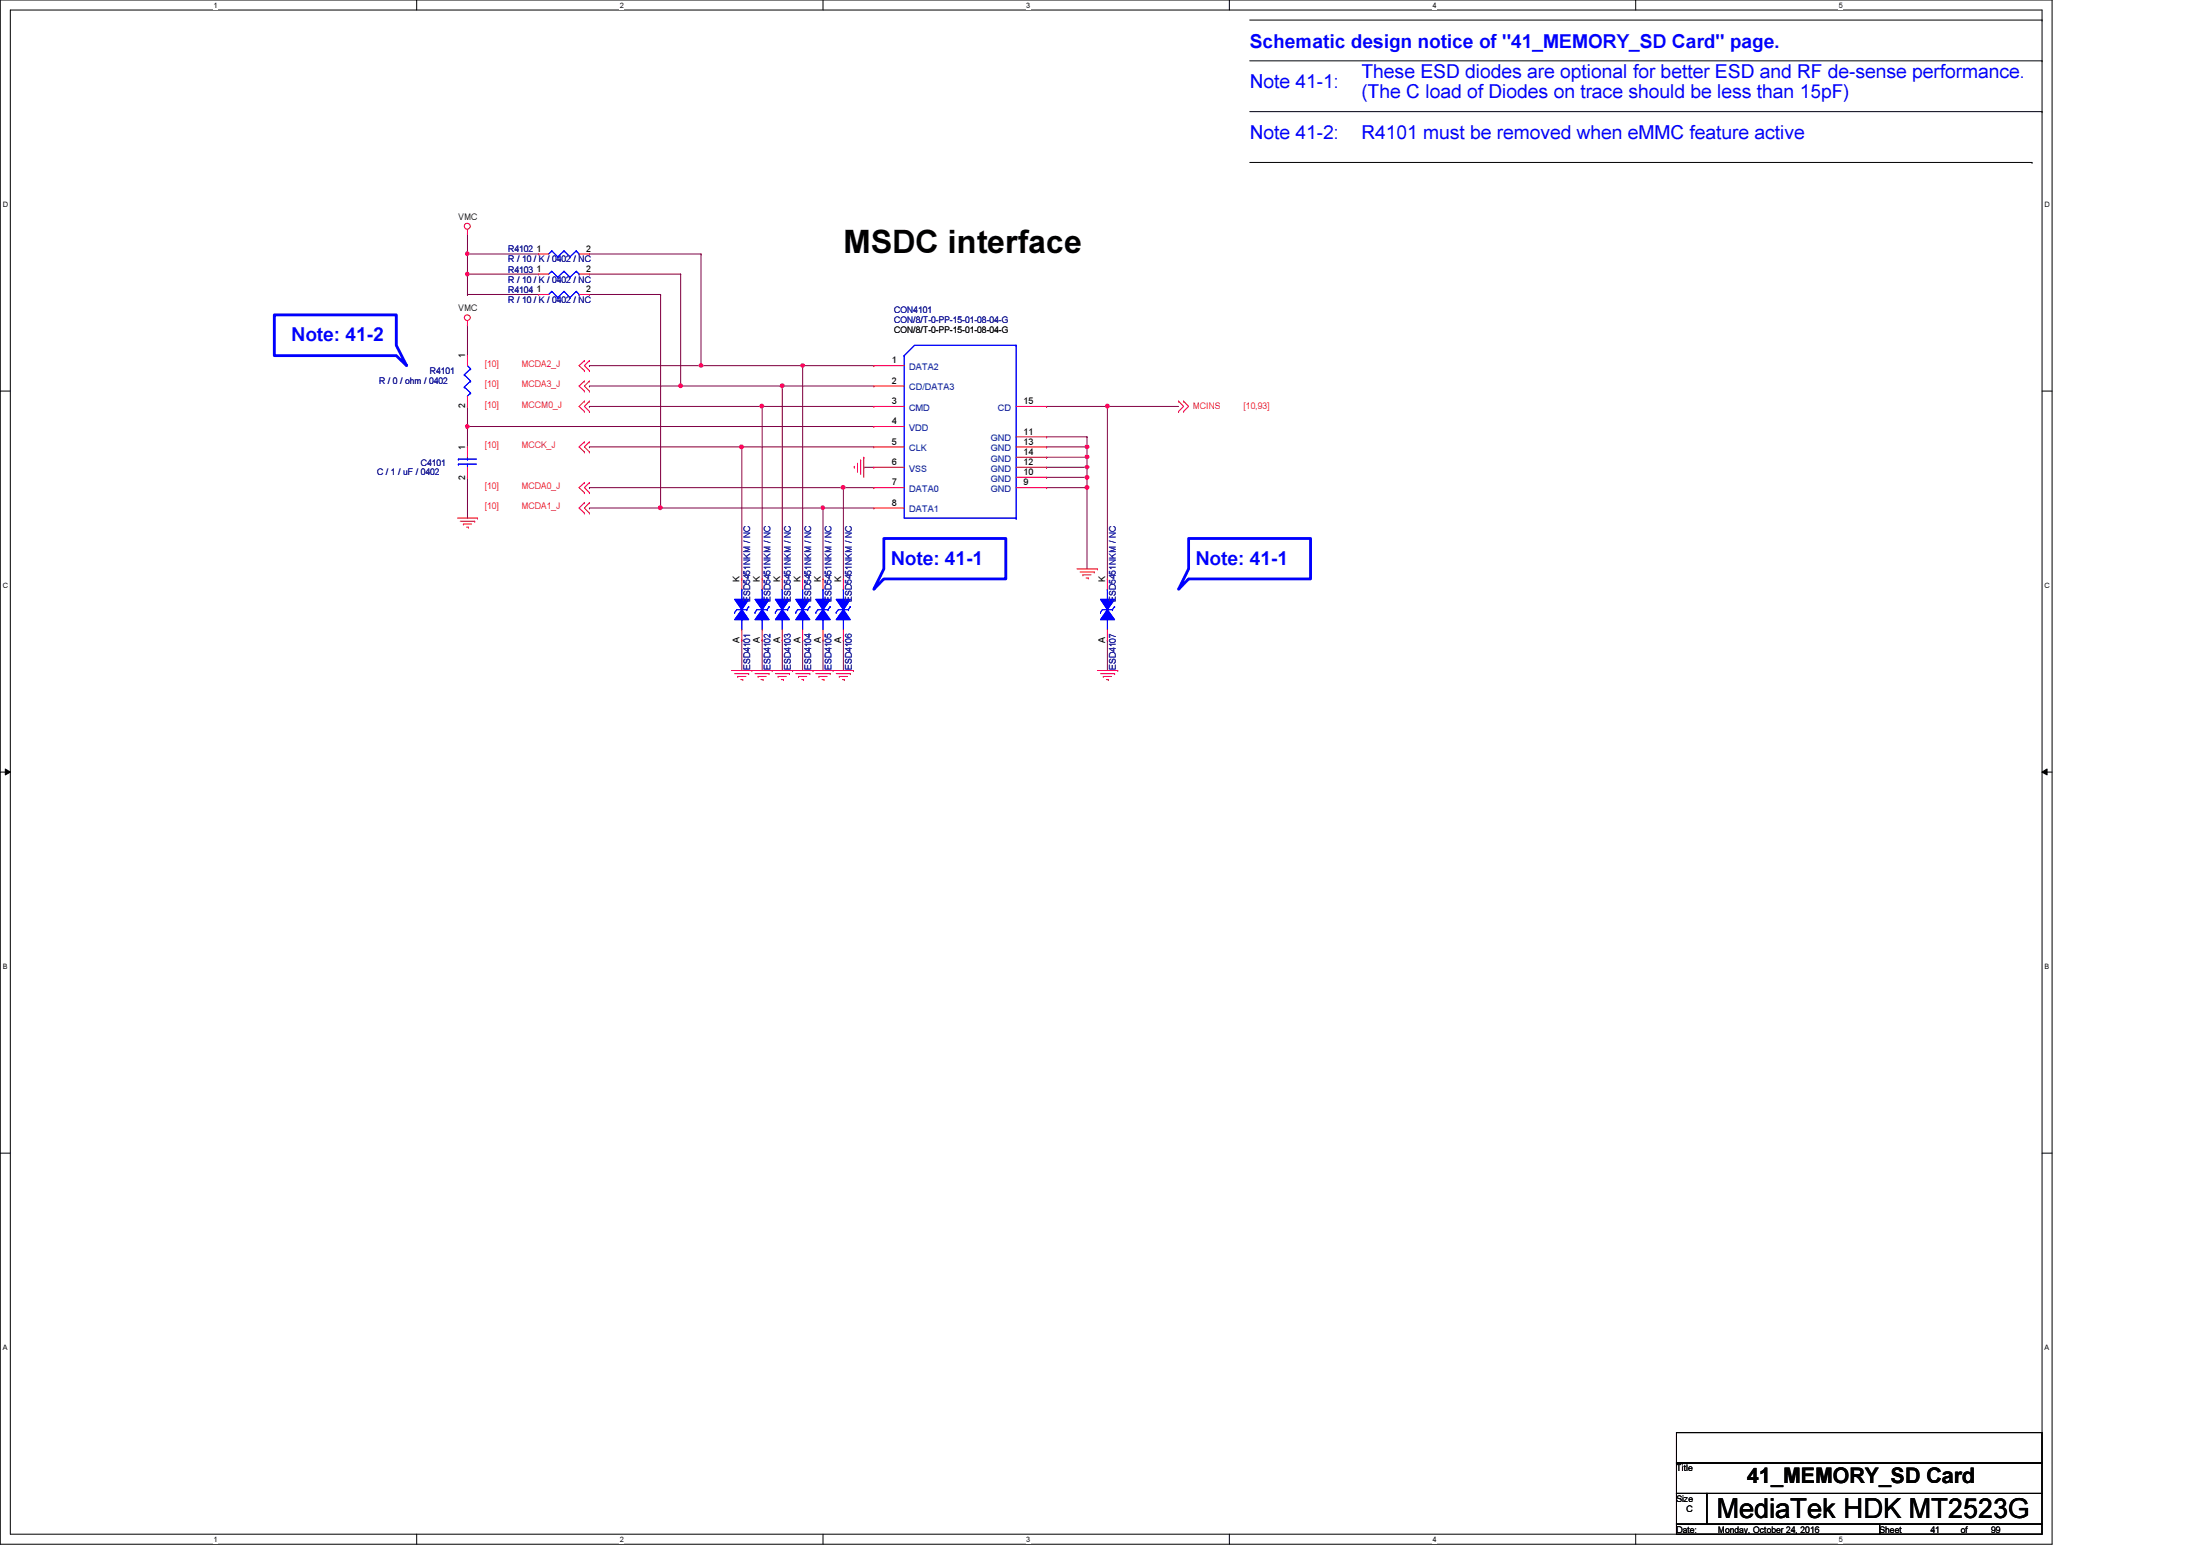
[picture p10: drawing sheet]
<svg xmlns="http://www.w3.org/2000/svg" width="297mm" height="210mm" viewBox="0 0 297 210" stroke-linecap="round" stroke-linejoin="round" font-family="sans-serif">
<path d="M0 0h277.1v208.4h-277.1zM1.4 1.4h274.3v205.7h-274.3z" fill="none" stroke="#000" stroke-width=".14"/>
<g fill="#fff">
<path d="M28.8 .1h.6v1.1h-.6z"/>
<path d="M28.8 207.2h.6v1.1h-.6z"/>
</g>
<path d="M56.3 0v1.4M56.3 207.1v1.3" fill="none" stroke="#000" stroke-width=".14"/>
<g fill="#fff">
<path d="M83.7 .1h.5v1.1h-.5z"/>
<path d="M83.7 207.2h.5v1.1h-.5z"/>
</g>
<path d="M111.1 0v1.4M111.1 207.1v1.3" fill="none" stroke="#000" stroke-width=".14"/>
<g fill="#fff">
<path d="M138.6 .1h.5v1.1h-.5z"/>
<path d="M138.6 207.2h.5v1.1h-.5z"/>
</g>
<path d="M166 0v1.4M166 207.1v1.3" fill="none" stroke="#000" stroke-width=".14"/>
<g fill="#fff">
<path d="M193.4 .1h.6v1.1h-.6z"/>
<path d="M193.4 207.2h.6v1.1h-.6z"/>
</g>
<path d="M220.8 0v1.4M220.8 207.1v1.3" fill="none" stroke="#000" stroke-width=".14"/>
<g fill="#fff">
<path d="M248.3 .1h.5v1.1h-.5z"/>
<path d="M248.3 207.2h.5v1.1h-.5z"/>
<path d="M.4 27.1h.7v1.1h-.7z"/>
<path d="M276.1 27.1h.7v1.1h-.7z"/>
<path d="M.4 78.5h.7v1.1h-.7z"/>
<path d="M276.1 78.5h.7v1.1h-.7z"/>
</g>
<path d="M0 52.8h1.4M275.7 52.8h1.4" fill="none" stroke="#000" stroke-width=".14"/>
<g fill="#fff">
<path d="M.4 129.9h.6v1.1h-.6z"/>
<path d="M276.1 129.9h.6v1.1h-.6z"/>
</g>
<path d="M0 104.2h1.4M.7 103.8l.7 .4-.7 .4zM275.7 104.2l.7-.4v.8zM275.7 104.2h1.4" fill="none" stroke="#000" stroke-width=".14"/>
<path d="M.7 103.8l.7 .4-.7 .4zM275.7 104.2l.7-.4v.8z" fill="#000"/>
<g fill="#fff">
<path d="M.4 181.4h.6v1.1h-.6z"/>
<path d="M276.1 181.4h.6v1.1h-.6z"/>
</g>
<path d="M168.7 15.1h107M168.7 8.2h107M168.7 2.7h107M275.7 15.1h.1M275.7 8.2h.1M275.7 2.7h.1M168.7 21.9h105.7M274.4 21.9h.1M0 155.7h1.4M275.7 155.7h1.4" fill="none" stroke="#000" stroke-width=".14"/>
<path d="M37 42.5h16.5v4.1l1.4 2.8-1.4-1.4h-16.5zM119.3 72.7h16.5v5.4h-16.5l-1.3 1.4 1.3-2.7zM160.5 72.7h16.4v5.4h-16.4l-1.4 1.4 1.4-2.7z" fill="none" stroke="#00f" stroke-width=".38"/>
<g fill="none" stroke="#800040" stroke-width=".14">
<path d="M102.9 54.9h.1M102.9 54.9v23.2M105.6 52.1h.1M105.6 52.1v26M100.2 60.3h.1M100.2 60.3v17.8M100.2 86.4h.1M100.2 86.4v4.1M102.9 86.4h.1M102.9 86.4v4.1M105.6 86.4h.1M105.6 86.4v4.1"/>
<path d="M108.4 86.4h.1M108.4 86.4v4.1M111.1 86.4h.1M111.1 86.4v4.1M113.9 86.4h.1M113.9 86.4v4.1"/>
</g>
<circle cx="105.6" cy="52.1" r=".26" fill="#f0f"/>
<circle cx="105.6" cy="52.1" r=".26" fill="none" stroke="#f0f" stroke-width=".14"/>
<path d="M108.4 49.4h.1M108.4 49.4v28.7" fill="none" stroke="#800040" stroke-width=".14"/>
<circle cx="108.4" cy="49.3" r=".25" fill="#f0f"/>
<circle cx="108.4" cy="49.3" r=".25" fill="none" stroke="#f0f" stroke-width=".14"/>
<path d="M79.6 52.1h.1M79.6 52.1h12.3M79.6 65.8h.1M79.6 65.8h34.3M111.1 68.6h.1M111.1 68.6v9.5M113.9 65.8h.1M113.9 65.8v12.3" fill="none" stroke="#800040" stroke-width=".14"/>
<circle cx="113.8" cy="65.8" r=".26" fill="#f0f"/>
<circle cx="113.8" cy="65.8" r=".26" fill="none" stroke="#f0f" stroke-width=".14"/>
<path d="M141.3 54.9h.1M141.3 59h.1M141.3 54.9h8.2M141.3 59h5.5M149.5 54.9h.1M149.5 54.9v23.2M116.6 63.1h.1M116.6 63.1h1.4M146.8 65.8h.1M146.8 65.8v11M149.5 86.4h.1M149.5 86.4v4.1" fill="none" stroke="#800040" stroke-width=".14"/>
<circle cx="146.8" cy="65.8" r=".26" fill="#f0f"/>
<circle cx="146.8" cy="65.8" r=".26" fill="none" stroke="#f0f" stroke-width=".14"/>
<path d="M146.8 59h.1M146.8 59v2.7h-5.5M141.3 60.3h.1M141.3 63.1h.1M141.3 61.7h.1M141.3 60.3h5.5M141.3 63.1h5.5M146.8 60.3h.1" fill="none" stroke="#800040" stroke-width=".14"/>
<circle cx="146.8" cy="60.3" r=".26" fill="#f0f"/>
<circle cx="146.8" cy="60.3" r=".26" fill="none" stroke="#f0f" stroke-width=".14"/>
<path d="M146.8 61.7h.1M146.8 61.7v1.4" fill="none" stroke="#800040" stroke-width=".14"/>
<circle cx="146.8" cy="63" r=".25" fill="#f0f"/>
<circle cx="146.8" cy="63" r=".25" fill="none" stroke="#f0f" stroke-width=".14"/>
<circle cx="146.8" cy="61.7" r=".26" fill="#f0f"/>
<circle cx="146.8" cy="61.7" r=".26" fill="none" stroke="#f0f" stroke-width=".14"/>
<path d="M141.3 64.4h.1M141.3 64.4h5.5" fill="none" stroke="#800040" stroke-width=".14"/>
<circle cx="146.8" cy="64.4" r=".26" fill="#f0f"/>
<circle cx="146.8" cy="64.4" r=".26" fill="none" stroke="#f0f" stroke-width=".14"/>
<path d="M149.5 54.9h.1M149.5 54.9h9.6M79.6 60.3h.1M79.6 60.3h20.6M141.3 65.8h.1M146.8 63.1h.1M146.8 64.4h.1M146.8 63.1v2.7h-5.5" fill="none" stroke="#800040" stroke-width=".14"/>
<circle cx="149.5" cy="54.8" r=".26" fill="#f0f"/>
<circle cx="149.5" cy="54.8" r=".26" fill="none" stroke="#f0f" stroke-width=".14"/>
<path d="M79.6 49.4h.1M79.6 54.9h.1M79.6 49.4h15.1M79.6 54.9h23.3M79.6 68.6h.1M79.6 68.6h9.6M100.2 60.3h.1M100.2 60.3h17.8" fill="none" stroke="#800040" stroke-width=".14"/>
<circle cx="100.1" cy="60.3" r=".26" fill="#f0f"/>
<circle cx="100.1" cy="60.3" r=".26" fill="none" stroke="#f0f" stroke-width=".14"/>
<path d="M102.9 54.9h.1M102.9 54.9h15.1" fill="none" stroke="#800040" stroke-width=".14"/>
<circle cx="102.9" cy="54.8" r=".26" fill="#f0f"/>
<circle cx="102.9" cy="54.8" r=".26" fill="none" stroke="#f0f" stroke-width=".14"/>
<path d="M63.1 57.6h.1M63.1 57.6h54.9M105.6 52.1h.1M105.6 52.1h12.4M108.4 49.4h.1M108.4 49.4h9.6M111.1 68.6h.1M111.1 68.6h6.9M113.9 65.8h.1M113.9 65.8h4.1" fill="none" stroke="#800040" stroke-width=".14"/>
<path d="M62.9 57.4l.2-.1 .2 .1-.1 .3-.1 .1-.2-.1z" fill-rule="evenodd" fill="#f0f"/>
<path d="M62.9 57.4l.2-.1 .2 .1-.1 .3-.1 .1-.2-.1z" fill="none" stroke="#f0f" stroke-width=".14"/>
<path d="M79.6 34.3h15.1M94.7 34.3h.1M94.7 34.3v15.1M63.1 54.9h.1M63.1 57.6h.1M63.1 54.9v5.4M94.7 49.4h.1M94.7 49.4h13.7M108.4 49.4h.1M63.1 64.4h.1M63.1 64.4v5.5" fill="none" stroke="#800040" stroke-width=".14"/>
<circle cx="94.7" cy="49.3" r=".25" fill="#f0f"/>
<circle cx="94.7" cy="49.3" r=".25" fill="none" stroke="#f0f" stroke-width=".14"/>
<path d="M79.6 37h12.3M91.9 37h.1M91.9 37v15.1M91.9 52.1h.1M91.9 52.1h13.7M105.6 52.1h.1" fill="none" stroke="#800040" stroke-width=".14"/>
<circle cx="91.9" cy="52.1" r=".26" fill="#f0f"/>
<circle cx="91.9" cy="52.1" r=".26" fill="none" stroke="#f0f" stroke-width=".14"/>
<path d="M79.6 39.8h.1M79.6 39.8h9.6M89.2 39.8h.1M89.2 39.8v28.8" fill="none" stroke="#800040" stroke-width=".14"/>
<circle cx="89.1" cy="68.5" r=".26" fill="#f0f"/>
<circle cx="89.1" cy="68.5" r=".26" fill="none" stroke="#f0f" stroke-width=".14"/>
<path d="M89.2 68.6h.1M89.2 68.6h21.9" fill="none" stroke="#800040" stroke-width=".14"/>
<path d="M110.9 68.3h.2l.2 .1v.3l-.2 .1-.2-.1z" fill-rule="evenodd" fill="#f0f"/>
<path d="M110.9 68.3h.2l.2 .1v.3l-.2 .1-.2-.1z" fill="none" stroke="#f0f" stroke-width=".14"/>
<path d="M63.1 34.3h.1M63.1 34.3h9.6" fill="none" stroke="#800040" stroke-width=".14"/>
<path d="M62.9 34.1l.2-.1 .2 .1-.1 .3-.1 .1-.2-.1z" fill-rule="evenodd" fill="#f0f"/>
<path d="M62.9 34.1l.2-.1 .2 .1-.1 .3-.1 .1-.2-.1z" fill="none" stroke="#f0f" stroke-width=".14"/>
<path d="M63.1 37h.1M63.1 37h9.6" fill="none" stroke="#800040" stroke-width=".14"/>
<path d="M62.9 36.8l.2-.1 .2 .2-.1 .3-.1 .1-.2-.1z" fill-rule="evenodd" fill="#f0f"/>
<path d="M62.9 36.8l.2-.1 .2 .2-.1 .3-.1 .1-.2-.1z" fill="none" stroke="#f0f" stroke-width=".14"/>
<path d="M63.1 39.8h.1M63.1 34.3h.1M63.1 37h.1M63.1 39.8h9.6M63.1 31.5v8.3M63.1 43.9h.1M63.1 43.9v4.1" fill="none" stroke="#800040" stroke-width=".14"/>
<g fill="none" stroke="#f00" stroke-width=".14">
<path d="M63.1 31.5h.1M63.1 31v.5M63.1 43.9h.1M63.1 43.3v.6M78.9 48.7h.1M78.9 50h.1M78.9 51.4h.1M78.9 52.8h.1M78.9 54.1h.1M78.9 55.5h.1M78.9 59.6h.1M78.9 48.7l-.7 .7 .7 .6"/>
<path d="M78.9 51.4l-.7 .7 .7 .7M78.9 54.1l-.7 .8 .7 .6M78.9 59.6l-.7 .7 .7 .7M79.6 48.7h.1M79.6 50h.1M79.6 51.4h.1M79.6 52.8h.1M79.6 54.1h.1M79.6 55.5h.1M79.6 59.6h.1M79.6 48.7l-.7 .7 .7 .6M79.6 51.4l-.7 .7 .7 .7"/>
<path d="M79.6 54.1l-.7 .8 .7 .6M79.6 59.6l-.7 .7 .7 .7M159.1 54.1h.1M159.1 55.5h.1M159.1 54.1l.7 .8-.7 .6M159.8 54.1h.1M159.8 55.5h.1M159.8 54.1l.7 .8-.7 .6M61.8 69.9h2.7M62.1 70.4h2M62.6 70.7h.1M62.6 70.7h1.1"/>
<path d="M63 71.2h.2M63.2 71.2h.1M64.1 70.4h.1M64.5 69.9h.1M78.9 65.2h.1M78.9 66.5h.1M78.9 67.9h.1M78.9 69.3h.1M78.9 61h.1M78.9 65.2l-.7 .6 .7 .7M78.9 67.9l-.7 .7 .7 .7M79.6 65.2h.1"/>
<path d="M79.6 66.5h.1M79.6 67.9h.1M79.6 69.3h.1M79.6 61h.1M79.6 65.2l-.7 .6 .7 .7M79.6 67.9l-.7 .7 .7 .7M115.4 62.9h.1M115.4 62.9v.3M115.8 63.6h.1M115.8 62.5v1.1M116.2 62.1h.1M116.2 62.1v2"/>
<path d="M116.6 61.7h.1M116.6 61.7v2.7M145.4 76.8h2.8M145.8 77.2h1.9M146.2 77.6h.1M146.2 77.6h1.1M146.6 78h.3M146.9 78h.1M147.7 77.2h.1M148.2 76.8h.1M98.8 90.5h16.4M99.2 90.9h1.9"/>
<path d="M99.6 91.3h.1M99.6 91.3h1.1M100 91.7h.3M100.3 91.7h.1M101.1 90.9h.1M101.5 90.5h.1M101.9 90.9h1.9M102.4 91.3h.1M102.4 91.3h1.1M102.7 91.7h.3M103 91.7h.1M103.8 90.9h.1"/>
<path d="M104.3 90.5h.1M104.7 90.9h1.9M105.1 91.3h.1M105.1 91.3h1.1M105.5 91.7h.3M105.8 91.7h.1M106.6 90.9h.1M107 90.5h.1M107.4 90.9h1.9M107.8 91.3h.1M107.8 91.3h1.1M108.2 91.7h.3"/>
<path d="M108.5 91.7h.1M109.3 90.9h.1M109.8 90.5h.1M110.1 90.9h2M110.6 91.3h.1M110.6 91.3h1.1M111 91.7h.2M111.2 91.7h.1M112.1 90.9h.1M112.5 90.5h.1M112.9 90.9h1.9M113.3 91.3h.1"/>
<path d="M113.3 91.3h1.1M113.7 91.7h.3M114 91.7h.1M114.8 90.9h.1M115.2 90.5h.1M148.2 90.5h2.7M148.6 90.9h1.9M149 91.3h.1M149 91.3h1.1M149.4 91.7h.2M149.6 91.7h.1M150.5 90.9h.1"/>
<path d="M150.9 90.5h.1"/>
<circle cx="63.1" cy="30.5" r=".4"/>
<circle cx="63.1" cy="42.9" r=".39"/>
</g>
<path d="M226.4 193.4h49.3v4.1h-49.3zM226.4 197.5h49.3v4.1h-49.3zM226.4 205.7h27.4v1.4h-27.4zM226.4 201.6h4.1v4.1h-4.1zM230.5 201.6h45.2v4.1h-45.2zM253.8 205.7h21.9v1.4h-21.9z" fill="none" stroke="#000" stroke-width=".14"/>
<path d="M105.6 79.5h.1M105.6 79.5v1.4M104.9 82.3h1.4M105.6 83.7h.1M105.6 83.7v1.3M106.3 82.3h.1" fill="none" stroke="#00f" stroke-width=".14"/>
<path d="M105.6 82.3l1 1.4h-1.9z" fill-rule="evenodd" fill="#00f"/>
<path d="M104.7 82.7h.1M104.9 82.3l-.2 .4M105.6 82.3l1 1.4h-1.9zM106.6 81.9h.1M106.6 81.9l-.3 .4" fill="none" stroke="#00f" stroke-width=".14"/>
<path d="M104.7 80.9h1.9l-1 1.4z" fill-rule="evenodd" fill="#00f"/>
<path d="M105.6 79.5h.1M105.6 79.5v1.4M104.7 80.9h1.9l-1 1.4zM104.9 82.3h1.4M105.6 83.7h.1M105.6 83.7v1.3M106.3 82.3h.1" fill="none" stroke="#00f" stroke-width=".14"/>
<path d="M105.6 82.3l1 1.4h-1.9z" fill-rule="evenodd" fill="#00f"/>
<path d="M104.7 82.7h.1M104.9 82.3l-.2 .4M105.6 82.3l1 1.4h-1.9zM106.6 81.9h.1M106.6 81.9l-.3 .4" fill="none" stroke="#00f" stroke-width=".14"/>
<path d="M104.7 80.9h1.9l-1 1.4z" fill-rule="evenodd" fill="#00f"/>
<g fill="none" stroke="#00f" stroke-width=".14">
<path d="M74.5 33.9h.1M74.5 33.9l-.4 .4M74.5 33.9l.8 .8M75.3 34.7h.1M76.2 33.9h.1M76.2 33.9l-.9 .8M76.2 33.9l.8 .8M77 34.7h.1M77.8 33.9h.1M77.8 33.9l-.8 .8M77.8 33.9l.4 .4M78.2 34.3h.1"/>
<path d="M113.9 79.5h.1M113.9 79.5v1.4M104.7 80.9h1.9l-1 1.4zM113.2 82.3h1.4M113.9 83.7h.1M113.9 83.7v1.3M114.6 82.3h.1"/>
</g>
<path d="M72.7 34.3h.1M72.7 34.3h1.4M78.2 34.3h1.4M79.6 34.3h.1M105.6 78.1h.1M105.6 78.1v1.4M105.6 86.4h.1M105.6 85v1.4" fill="none" stroke="#f00" stroke-width=".14"/>
<path d="M113.9 82.3l.9 1.4h-1.9z" fill-rule="evenodd" fill="#00f"/>
<path d="M112.9 82.7h.1M113.2 82.3l-.3 .4M113.9 82.3l.9 1.4h-1.9zM114.8 81.9h.1M114.8 81.9l-.2 .4" fill="none" stroke="#00f" stroke-width=".14"/>
<path d="M112.9 80.9h1.9l-.9 1.4z" fill-rule="evenodd" fill="#00f"/>
<path d="M113.9 79.5h.1M113.9 79.5v1.4M112.9 80.9h1.9l-.9 1.4zM113.2 82.3h1.4M113.9 83.7h.1M113.9 83.7v1.3M114.6 82.3h.1" fill="none" stroke="#00f" stroke-width=".14"/>
<path d="M113.9 82.3l.9 1.4h-1.9z" fill-rule="evenodd" fill="#00f"/>
<path d="M112.9 82.7h.1M113.2 82.3l-.3 .4M113.9 82.3l.9 1.4h-1.9zM114.8 81.9h.1M114.8 81.9l-.2 .4" fill="none" stroke="#00f" stroke-width=".14"/>
<path d="M112.9 80.9h1.9l-.9 1.4z" fill-rule="evenodd" fill="#00f"/>
<path d="M108.4 79.5h.1M108.4 79.5v1.4M107.7 82.3h1.3M108.4 83.7h.1M108.4 83.7v1.3M109 82.3h.1M112.9 80.9h1.9l-.9 1.4z" fill="none" stroke="#00f" stroke-width=".14"/>
<path d="M113.9 78.1h.1M113.9 78.1v1.4M113.9 86.4h.1M113.9 85v1.4" fill="none" stroke="#f00" stroke-width=".14"/>
<path d="M108.4 82.3l.9 1.4h-1.9z" fill-rule="evenodd" fill="#00f"/>
<path d="M107.4 82.7h.1M107.7 82.3l-.3 .4M108.4 82.3l.9 1.4h-1.9zM109.3 81.9h.1M109.3 81.9l-.3 .4" fill="none" stroke="#00f" stroke-width=".14"/>
<path d="M107.4 80.9h1.9l-.9 1.4z" fill-rule="evenodd" fill="#00f"/>
<path d="M108.4 79.5h.1M108.4 79.5v1.4M107.4 80.9h1.9l-.9 1.4zM107.7 82.3h1.3M108.4 83.7h.1M108.4 83.7v1.3M109 82.3h.1" fill="none" stroke="#00f" stroke-width=".14"/>
<path d="M108.4 82.3l.9 1.4h-1.9z" fill-rule="evenodd" fill="#00f"/>
<path d="M107.4 82.7h.1M107.7 82.3l-.3 .4M108.4 82.3l.9 1.4h-1.9zM109.3 81.9h.1M109.3 81.9l-.3 .4" fill="none" stroke="#00f" stroke-width=".14"/>
<path d="M107.4 80.9h1.9l-.9 1.4z" fill-rule="evenodd" fill="#00f"/>
<path d="M100.2 79.5h.1M100.2 79.5v1.4M99.5 82.3h1.3M100.2 83.7h.1M100.2 83.7v1.3M100.8 82.3h.1M107.4 80.9h1.9l-.9 1.4z" fill="none" stroke="#00f" stroke-width=".14"/>
<path d="M108.4 78.1h.1M108.4 78.1v1.4M108.4 86.4h.1M108.4 85v1.4" fill="none" stroke="#f00" stroke-width=".14"/>
<path d="M100.2 82.3l.9 1.4h-1.9z" fill-rule="evenodd" fill="#00f"/>
<path d="M99.2 82.7h.1M99.5 82.3l-.3 .4M100.2 82.3l.9 1.4h-1.9zM101.1 81.9h.1M101.1 81.9l-.3 .4" fill="none" stroke="#00f" stroke-width=".14"/>
<path d="M99.2 80.9h1.9l-.9 1.4z" fill-rule="evenodd" fill="#00f"/>
<path d="M100.2 79.5h.1M100.2 79.5v1.4M99.2 80.9h1.9l-.9 1.4zM99.5 82.3h1.3M100.2 83.7h.1M100.2 83.7v1.3M100.8 82.3h.1" fill="none" stroke="#00f" stroke-width=".14"/>
<path d="M100.2 82.3l.9 1.4h-1.9z" fill-rule="evenodd" fill="#00f"/>
<path d="M99.2 82.7h.1M99.5 82.3l-.3 .4M100.2 82.3l.9 1.4h-1.9zM101.1 81.9h.1M101.1 81.9l-.3 .4" fill="none" stroke="#00f" stroke-width=".14"/>
<path d="M99.2 80.9h1.9l-.9 1.4z" fill-rule="evenodd" fill="#00f"/>
<g fill="none" stroke="#00f" stroke-width=".14">
<path d="M61.9 62.7h.1M61.9 62h.1M61.9 62.7h2.4M61.9 62h2.4M63.1 62h.1M63.1 62.7h.1M63.1 61.7v.3M63.1 62.7v.4M149.5 79.5h.1M149.5 79.5v1.4M99.2 80.9h1.9l-.9 1.4zM148.8 82.3h1.4"/>
<path d="M149.5 83.7h.1M149.5 83.7v1.3M150.2 82.3h.1"/>
</g>
<path d="M63.1 64.4h.1M63.1 60.3h.1M63.1 60.3v1.4M63.1 63.1v1.3M100.2 78.1h.1M100.2 78.1v1.4M100.2 86.4h.1M100.2 85v1.4" fill="none" stroke="#f00" stroke-width=".14"/>
<path d="M149.5 82.3l1 1.4h-1.9z" fill-rule="evenodd" fill="#00f"/>
<path d="M148.6 82.7h.1M148.8 82.3l-.2 .4M149.5 82.3l1 1.4h-1.9zM150.5 81.9h.1M150.5 81.9l-.3 .4" fill="none" stroke="#00f" stroke-width=".14"/>
<path d="M148.6 80.9h1.9l-1 1.4z" fill-rule="evenodd" fill="#00f"/>
<path d="M149.5 79.5h.1M149.5 79.5v1.4M148.6 80.9h1.9l-1 1.4zM148.8 82.3h1.4M149.5 83.7h.1M149.5 83.7v1.3M150.2 82.3h.1" fill="none" stroke="#00f" stroke-width=".14"/>
<path d="M149.5 82.3l1 1.4h-1.9z" fill-rule="evenodd" fill="#00f"/>
<path d="M148.6 82.7h.1M148.8 82.3l-.2 .4M149.5 82.3l1 1.4h-1.9zM150.5 81.9h.1M150.5 81.9l-.3 .4" fill="none" stroke="#00f" stroke-width=".14"/>
<path d="M148.6 80.9h1.9l-1 1.4z" fill-rule="evenodd" fill="#00f"/>
<g fill="none" stroke="#00f" stroke-width=".14">
<path d="M74.5 36.6h.1M74.5 39.3h.1M74.5 36.6l-.4 .4M74.5 36.6l.8 .8M74.5 39.3l-.4 .5M74.5 39.3l.8 .9M75.3 37.4h.1M76.2 36.6h.1M76.2 39.3h.1M76.2 36.6l-.9 .8M76.2 36.6l.8 .8M76.2 39.3l-.9 .9"/>
<path d="M76.2 39.3l.8 .9M77 37.4h.1M77.8 36.6h.1M77.8 39.3h.1M77.8 36.6l-.8 .8M77.8 36.6l.4 .4M77.8 39.3l-.8 .9M77.8 39.3l.4 .5M78.2 37h.1M78.2 39.8h.1M75.3 40.2h.1M77 40.2h.1"/>
<path d="M122.1 48h.1M122.1 48v21.9h15.1M137.2 46.6h.1M137.2 46.6h-13.7l-1.4 1.4M137.2 46.6v23.3M102.9 79.5h.1M102.9 79.5v1.4M137.2 69.9h.1M102.2 82.3h1.4M102.9 83.7h.1M102.9 83.7v1.3M103.6 82.3h.1"/>
<path d="M148.6 80.9h1.9l-1 1.4z"/>
</g>
<g fill="none" stroke="#f00" stroke-width=".14">
<path d="M72.7 37h.1M72.7 39.8h.1M72.7 37h1.4M72.7 39.8h1.4M78.2 37h1.4M78.2 39.8h1.4M79.6 37h.1M79.6 39.8h.1M118 49.4h.1M118 52.1h.1M118 54.9h.1M118 57.6h.1"/>
<path d="M118 49.4h4.1M118 52.1h4.1M118 54.9h4.1M118 57.6h4.1M137.2 54.9h4.1M137.2 59h4.1M141.3 54.9h.1M141.3 59h.1M118 60.3h.1M118 63.1h.1M118 65.8h.1M118 68.6h.1"/>
<path d="M118 60.3h4.1M118 63.1h4.1M118 65.8h4.1M118 68.6h4.1M137.2 60.3h4.1M137.2 63.1h4.1M137.2 65.8h4.1M137.2 61.7h4.1M137.2 64.4h4.1M141.3 60.3h.1M141.3 61.7h.1M141.3 63.1h.1"/>
<path d="M141.3 64.4h.1M141.3 65.8h.1M149.5 78.1h.1M149.5 78.1v1.4M149.5 86.4h.1M149.5 85v1.4"/>
</g>
<path d="M102.9 82.3l.9 1.4h-1.9z" fill-rule="evenodd" fill="#00f"/>
<path d="M101.9 82.7h.1M102.2 82.3l-.3 .4M102.9 82.3l.9 1.4h-1.9zM103.8 81.9h.1M103.8 81.9l-.2 .4" fill="none" stroke="#00f" stroke-width=".14"/>
<path d="M101.9 80.9h1.9l-.9 1.4z" fill-rule="evenodd" fill="#00f"/>
<path d="M102.9 79.5h.1M102.9 79.5v1.4M101.9 80.9h1.9l-.9 1.4zM102.2 82.3h1.4M102.9 83.7h.1M102.9 83.7v1.3M103.6 82.3h.1" fill="none" stroke="#00f" stroke-width=".14"/>
<path d="M102.9 82.3l.9 1.4h-1.9z" fill-rule="evenodd" fill="#00f"/>
<path d="M101.9 82.7h.1M102.2 82.3l-.3 .4M102.9 82.3l.9 1.4h-1.9zM103.8 81.9h.1M103.8 81.9l-.2 .4" fill="none" stroke="#00f" stroke-width=".14"/>
<path d="M101.9 80.9h1.9l-.9 1.4z" fill-rule="evenodd" fill="#00f"/>
<path d="M111.1 79.5h.1M111.1 79.5v1.4M101.9 80.9h1.9l-.9 1.4zM110.4 82.3h1.4M111.1 83.7h.1M111.1 83.7v1.3M111.8 82.3h.1" fill="none" stroke="#00f" stroke-width=".14"/>
<path d="M102.9 78.1h.1M102.9 78.1v1.4M102.9 86.4h.1M102.9 85v1.4" fill="none" stroke="#f00" stroke-width=".14"/>
<path d="M111.1 82.3l1 1.4h-2z" fill-rule="evenodd" fill="#00f"/>
<path d="M110.1 82.7h.1M110.4 82.3l-.3 .4M111.1 82.3l1 1.4h-2zM112.1 81.9h.1M112.1 81.9l-.3 .4" fill="none" stroke="#00f" stroke-width=".14"/>
<path d="M110.1 80.9h2l-1 1.4z" fill-rule="evenodd" fill="#00f"/>
<path d="M111.1 79.5h.1M111.1 79.5v1.4M110.1 80.9h2l-1 1.4zM110.4 82.3h1.4M111.1 83.7h.1M111.1 83.7v1.3M111.8 82.3h.1" fill="none" stroke="#00f" stroke-width=".14"/>
<path d="M111.1 82.3l1 1.4h-2z" fill-rule="evenodd" fill="#00f"/>
<path d="M110.1 82.7h.1M110.4 82.3l-.3 .4M111.1 82.3l1 1.4h-2zM112.1 81.9h.1M112.1 81.9l-.3 .4" fill="none" stroke="#00f" stroke-width=".14"/>
<path d="M110.1 80.9h2l-1 1.4z" fill-rule="evenodd" fill="#00f"/>
<g fill="none" stroke="#00f" stroke-width=".14">
<path d="M62.7 50.6h.1M62.7 52.2h.1M62.7 50.6l.8 .8M62.7 52.2l.8 .8M63.1 53.5h.1M63.1 49.4l.4 .4M63.5 49.8h.1M63.5 51.4h.1M63.5 53h.1M63.5 49.8l-.8 .8M63.5 51.4l-.8 .8M63.5 53l-.4 .5"/>
<path d="M110.1 80.9h2l-1 1.4z"/>
</g>
<path d="M63.1 48h.1M63.1 54.9h.1M63.1 48v1.4M63.1 53.5v1.4M111.1 78.1h.1M111.1 78.1v1.4M111.1 86.4h.1M111.1 85v1.4" fill="none" stroke="#f00" stroke-width=".14"/>
<circle cx="105.6" cy="52.1" r=".26" fill="#f0f"/>
<circle cx="105.6" cy="52.1" r=".26" fill="none" stroke="#f0f" stroke-width=".14"/>
<circle cx="108.4" cy="49.3" r=".25" fill="#f0f"/>
<circle cx="108.4" cy="49.3" r=".25" fill="none" stroke="#f0f" stroke-width=".14"/>
<circle cx="113.8" cy="65.8" r=".26" fill="#f0f"/>
<circle cx="113.8" cy="65.8" r=".26" fill="none" stroke="#f0f" stroke-width=".14"/>
<circle cx="146.8" cy="65.8" r=".26" fill="#f0f"/>
<circle cx="146.8" cy="65.8" r=".26" fill="none" stroke="#f0f" stroke-width=".14"/>
<circle cx="146.8" cy="60.3" r=".26" fill="#f0f"/>
<circle cx="146.8" cy="60.3" r=".26" fill="none" stroke="#f0f" stroke-width=".14"/>
<circle cx="146.8" cy="63" r=".25" fill="#f0f"/>
<circle cx="146.8" cy="63" r=".25" fill="none" stroke="#f0f" stroke-width=".14"/>
<circle cx="146.8" cy="61.7" r=".26" fill="#f0f"/>
<circle cx="146.8" cy="61.7" r=".26" fill="none" stroke="#f0f" stroke-width=".14"/>
<circle cx="146.8" cy="64.4" r=".26" fill="#f0f"/>
<circle cx="146.8" cy="64.4" r=".26" fill="none" stroke="#f0f" stroke-width=".14"/>
<circle cx="149.5" cy="54.8" r=".26" fill="#f0f"/>
<circle cx="149.5" cy="54.8" r=".26" fill="none" stroke="#f0f" stroke-width=".14"/>
<circle cx="100.1" cy="60.3" r=".26" fill="#f0f"/>
<circle cx="100.1" cy="60.3" r=".26" fill="none" stroke="#f0f" stroke-width=".14"/>
<circle cx="102.9" cy="54.8" r=".26" fill="#f0f"/>
<circle cx="102.9" cy="54.8" r=".26" fill="none" stroke="#f0f" stroke-width=".14"/>
<path d="M62.9 57.4l.2-.1 .2 .1-.1 .3-.1 .1-.2-.1z" fill-rule="evenodd" fill="#f0f"/>
<path d="M62.9 57.4l.2-.1 .2 .1-.1 .3-.1 .1-.2-.1z" fill="none" stroke="#f0f" stroke-width=".14"/>
<circle cx="94.7" cy="49.3" r=".25" fill="#f0f"/>
<circle cx="94.7" cy="49.3" r=".25" fill="none" stroke="#f0f" stroke-width=".14"/>
<circle cx="91.9" cy="52.1" r=".26" fill="#f0f"/>
<circle cx="91.9" cy="52.1" r=".26" fill="none" stroke="#f0f" stroke-width=".14"/>
<circle cx="89.1" cy="68.5" r=".26" fill="#f0f"/>
<circle cx="89.1" cy="68.5" r=".26" fill="none" stroke="#f0f" stroke-width=".14"/>
<path d="M110.9 68.3h.2l.2 .1v.3l-.2 .1-.2-.1z" fill-rule="evenodd" fill="#f0f"/>
<path d="M110.9 68.3h.2l.2 .1v.3l-.2 .1-.2-.1z" fill="none" stroke="#f0f" stroke-width=".14"/>
<path d="M62.9 34.1l.2-.1 .2 .1-.1 .3-.1 .1-.2-.1z" fill-rule="evenodd" fill="#f0f"/>
<path d="M62.9 34.1l.2-.1 .2 .1-.1 .3-.1 .1-.2-.1z" fill="none" stroke="#f0f" stroke-width=".14"/>
<path d="M62.9 36.8l.2-.1 .2 .2-.1 .3-.1 .1-.2-.1z" fill-rule="evenodd" fill="#f0f"/>
<path d="M62.9 36.8l.2-.1 .2 .2-.1 .3-.1 .1-.2-.1z" fill="none" stroke="#f0f" stroke-width=".14"/>
<text font-size="4.4" x="113.9" y="34.2">MSDC interface</text>
<text font-size="3.7" x="231.8" y="204.9">MediaTek HDK MT2523G</text>
<text font-size="2.9" x="235.9" y="200.2">41_MEMORY_SD Card</text>
<g font-size="2.6" fill="#00f">
<text x="168.7" y="11.9">Note 41-1:</text>
<text x="168.7" y="6.5">Schematic design notice of &quot;41_MEMORY_SD Card&quot; page.</text>
<text x="183.8" y="10.5">These ESD diodes are optional for better ESD and RF de-sense performance.</text>
<text x="183.8" y="13.3">(The C load of Diodes on trace should be less than 15pF)</text>
<text x="168.7" y="18.8">Note 41-2:</text>
<text x="183.8" y="18.8">R4101 must be removed when eMMC feature active</text>
<text x="39.4" y="46">Note: 41-2</text>
<text x="120.3" y="76.2">Note: 41-1</text>
<text x="161.5" y="76.2">Note: 41-1</text>
</g>
<g font-size="1.2">
<text x="61.9" y="29.7">VMC</text>
<text x="72.4" y="34">1</text>
<text x="79.2" y="34">2</text>
<text x="61.9" y="42">VMC</text>
<text x="72.4" y="36.7">1</text>
<text x="72.4" y="39.5">1</text>
<text x="79.2" y="36.7">2</text>
<text x="79.2" y="39.5">2</text>
<text x="120.7" y="45">CON/8/T-0-PP-15-01-08-04-G</text>
<text x="62.8" y="48.4" transform="rotate(-90 62.8 48.4)">1</text>
<text x="120.4" y="49.1">1</text>
<text x="120.4" y="51.8">2</text>
<text x="62.8" y="55.1" transform="rotate(-90 62.8 55.1)">2</text>
<text x="120.4" y="54.6">3</text>
<text x="120.4" y="57.3">4</text>
<text x="138.2" y="54.6">15</text>
<text x="138.2" y="58.7">11</text>
<text x="62.8" y="64.7" transform="rotate(-90 62.8 64.7)">2</text>
<text x="62.8" y="60.7" transform="rotate(-90 62.8 60.7)">1</text>
<text x="120.4" y="60">5</text>
<text x="120.4" y="62.8">6</text>
<text x="120.4" y="65.5">7</text>
<text x="138.2" y="60">13</text>
<text x="138.2" y="61.4">14</text>
<text x="138.2" y="62.8">12</text>
<text x="138.2" y="64.1">10</text>
<text x="138.2" y="65.5">9</text>
<text x="120.4" y="68.3">8</text>
<text x="99.9" y="78.6" transform="rotate(-90 99.9 78.6)">K</text>
<text x="102.6" y="78.6" transform="rotate(-90 102.6 78.6)">K</text>
<text x="105.3" y="78.6" transform="rotate(-90 105.3 78.6)">K</text>
<text x="108.1" y="78.6" transform="rotate(-90 108.1 78.6)">K</text>
<text x="110.8" y="78.6" transform="rotate(-90 110.8 78.6)">K</text>
<text x="113.6" y="78.6" transform="rotate(-90 113.6 78.6)">K</text>
<text x="149.2" y="78.6" transform="rotate(-90 149.2 78.6)">K</text>
<text x="99.9" y="86.8" transform="rotate(-90 99.9 86.8)">A</text>
<text x="102.6" y="86.8" transform="rotate(-90 102.6 86.8)">A</text>
<text x="105.3" y="86.8" transform="rotate(-90 105.3 86.8)">A</text>
<text x="108.1" y="86.8" transform="rotate(-90 108.1 86.8)">A</text>
<text x="110.8" y="86.8" transform="rotate(-90 110.8 86.8)">A</text>
<text x="113.6" y="86.8" transform="rotate(-90 113.6 86.8)">A</text>
<text x="149.2" y="86.8" transform="rotate(-90 149.2 86.8)">A</text>
<text x="226.4" y="198.6">Title</text>
<text x="226.4" y="202.7">Size</text>
<text x="226.4" y="206.9">Date:</text>
<text x="227.7" y="204.1">C</text>
<text x="231.9" y="206.9">Monday, October 24, 2016</text>
<text x="253.8" y="206.9">Sheet</text>
<text x="260.6" y="206.9">41</text>
<text x="264.7" y="206.9">of</text>
<text x="268.9" y="206.9">99</text>
</g>
<g font-size="1.2" fill="#000080">
<text x="68.6" y="34">R4102</text>
<text x="68.6" y="35.4">R / 10 / K / 0402 / NC</text>
<text x="68.6" y="36.8">R4103</text>
<text x="68.6" y="38.1">R / 10 / K / 0402 / NC</text>
<text x="68.6" y="39.5">R4104</text>
<text x="68.6" y="40.9">R / 10 / K / 0402 / NC</text>
<text x="120.7" y="42.3">CON4101</text>
<text x="120.7" y="43.6">CON/8/T-0-PP-15-01-08-04-G</text>
<text x="51.2" y="51.9">R / 0 / ohm / 0402</text>
<text x="58" y="50.5">R4101</text>
<text x="50.9" y="64.1">C / 1 / uF / 0402</text>
<text x="56.8" y="62.9">C4101</text>
<text x="101.3" y="81.2" transform="rotate(-90 101.3 81.2)">ESD5451NKM / NC</text>
<text x="104.1" y="81.2" transform="rotate(-90 104.1 81.2)">ESD5451NKM / NC</text>
<text x="106.8" y="81.2" transform="rotate(-90 106.8 81.2)">ESD5451NKM / NC</text>
<text x="109.5" y="81.2" transform="rotate(-90 109.5 81.2)">ESD5451NKM / NC</text>
<text x="112.3" y="81.2" transform="rotate(-90 112.3 81.2)">ESD5451NKM / NC</text>
<text x="115" y="81.2" transform="rotate(-90 115 81.2)">ESD5451NKM / NC</text>
<text x="150.7" y="81.2" transform="rotate(-90 150.7 81.2)">ESD5451NKM / NC</text>
<text x="101.3" y="90.4" transform="rotate(-90 101.3 90.4)">ESD4101</text>
<text x="104.1" y="90.4" transform="rotate(-90 104.1 90.4)">ESD4102</text>
<text x="106.8" y="90.4" transform="rotate(-90 106.8 90.4)">ESD4103</text>
<text x="109.5" y="90.4" transform="rotate(-90 109.5 90.4)">ESD4104</text>
<text x="112.3" y="90.4" transform="rotate(-90 112.3 90.4)">ESD4105</text>
<text x="115" y="90.4" transform="rotate(-90 115 90.4)">ESD4106</text>
<text x="150.7" y="90.4" transform="rotate(-90 150.7 90.4)">ESD4107</text>
</g>
<g font-size="1.2" fill="#f00">
<text x="65.4" y="49.5">[10]</text>
<text x="65.4" y="52.3">[10]</text>
<text x="70.4" y="49.5">MCDA2_J</text>
<text x="70.4" y="52.3">MCDA3_J</text>
<text x="65.4" y="55">[10]</text>
<text x="70.4" y="55">MCCM0_J</text>
<text x="161" y="55.2">MCINS</text>
<text x="167.9" y="55.2">[10,93]</text>
<text x="65.4" y="66">[10]</text>
<text x="65.4" y="60.5">[10]</text>
<text x="70.4" y="66">MCDA0_J</text>
<text x="70.4" y="60.5">MCCK_J</text>
<text x="65.4" y="68.7">[10]</text>
<text x="70.4" y="68.7">MCDA1_J</text>
</g>
<g font-size="1.2" fill="#004080">
<text x="122.8" y="50">DATA2</text>
<text x="122.8" y="52.7">CD/DATA3</text>
<text x="122.8" y="55.5">CMD</text>
<text x="122.8" y="58.2">VDD</text>
<text x="133.8" y="59.6">GND</text>
<text x="134.7" y="55.5">CD</text>
<text x="122.8" y="60.9">CLK</text>
<text x="122.8" y="63.7">VSS</text>
<text x="133.8" y="60.9">GND</text>
<text x="133.8" y="62.3">GND</text>
<text x="133.8" y="63.7">GND</text>
<text x="133.8" y="65">GND</text>
<text x="122.8" y="66.4">DATA0</text>
<text x="122.8" y="69.2">DATA1</text>
<text x="133.8" y="66.4">GND</text>
</g>
<g font-size="1">
<text x="28.8" y="1">1</text>
<text x="83.7" y="1">2</text>
<text x="138.6" y="1">3</text>
<text x="193.4" y="1">4</text>
<text x="248.3" y="1">5</text>
<text x=".4" y="27.9">D</text>
<text x="276.1" y="27.9">D</text>
<text x=".4" y="79.4">C</text>
<text x="276.1" y="79.4">C</text>
<text x=".4" y="130.8">B</text>
<text x="276.1" y="130.8">B</text>
<text x=".4" y="182.2">A</text>
<text x="276.1" y="182.2">A</text>
<text x="28.8" y="208.1">1</text>
<text x="83.7" y="208.1">2</text>
<text x="138.6" y="208.1">3</text>
<text x="193.4" y="208.1">4</text>
<text x="248.3" y="208.1">5</text>
</g>
</svg>
